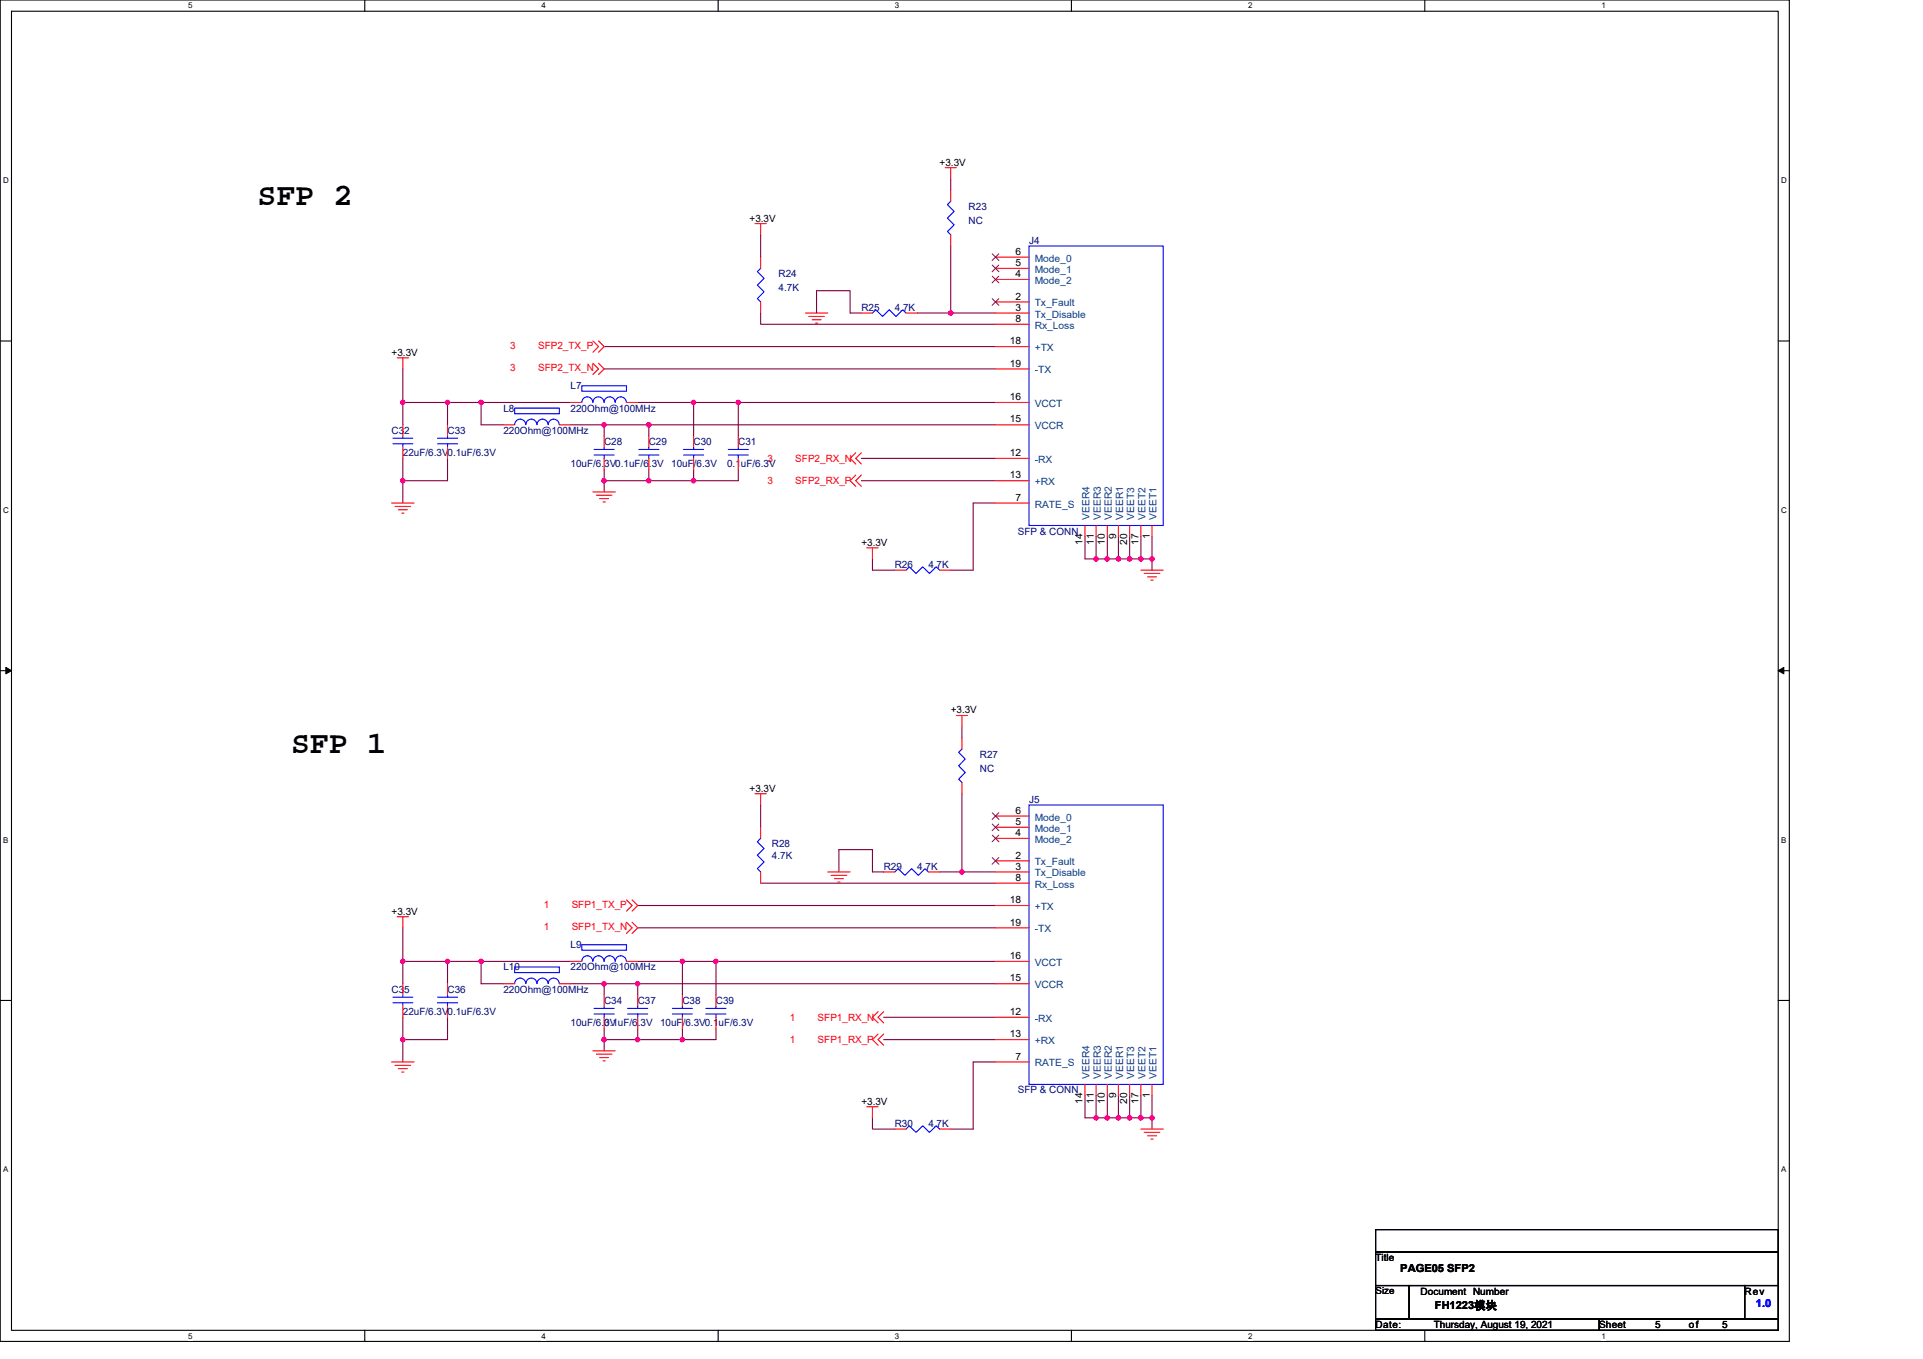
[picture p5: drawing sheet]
<svg xmlns="http://www.w3.org/2000/svg" width="297mm" height="210mm" viewBox="0 0 297 210" stroke-linecap="round" stroke-linejoin="round" font-family="sans-serif">
<path d="M0 0h276.4v207.3h-276.4zM1.8 1.7h272.9v203.8h-272.9z" fill="none" stroke="#000" stroke-width=".17"/>
<g fill="#fff">
<path d="M29.1 .2h.6v1.4h-.6z"/>
<path d="M29.1 205.7h.6v1.4h-.6z"/>
</g>
<path d="M56.3 0v1.7M56.3 205.5v1.8" fill="none" stroke="#000" stroke-width=".17"/>
<g fill="#fff">
<path d="M83.6 .2h.7v1.4h-.7z"/>
<path d="M83.6 205.7h.7v1.4h-.7z"/>
</g>
<path d="M110.9 0v1.7M110.9 205.5v1.8" fill="none" stroke="#000" stroke-width=".17"/>
<g fill="#fff">
<path d="M138.2 .2h.7v1.4h-.7z"/>
<path d="M138.2 205.7h.7v1.4h-.7z"/>
</g>
<path d="M165.5 0v1.7M165.5 205.5v1.8" fill="none" stroke="#000" stroke-width=".17"/>
<g fill="#fff">
<path d="M192.8 .2h.6v1.4h-.6z"/>
<path d="M192.8 205.7h.6v1.4h-.6z"/>
</g>
<path d="M220.1 0v1.7M220.1 205.5v1.8" fill="none" stroke="#000" stroke-width=".17"/>
<g fill="#fff">
<path d="M247.4 .2h.6v1.4h-.6z"/>
<path d="M247.4 205.7h.6v1.4h-.6z"/>
<path d="M.5 27.2h.8v1.4h-.8z"/>
<path d="M275.1 27.2h.9v1.4h-.9z"/>
<path d="M.5 78.1h.8v1.4h-.8z"/>
<path d="M275.1 78.1h.9v1.4h-.9z"/>
</g>
<path d="M0 52.7h1.8M274.7 52.7h1.7" fill="none" stroke="#000" stroke-width=".17"/>
<g fill="#fff">
<path d="M.5 129.1h.8v1.4h-.8z"/>
<path d="M275.1 129.1h.8v1.4h-.8z"/>
</g>
<path d="M0 103.6h1.8M274.7 103.6h1.7" fill="none" stroke="#000" stroke-width=".17"/>
<path d="M.9 103.1l.9 .5-.9 .5zM274.7 103.6l.8-.5v1z" fill="#000" stroke="#000" stroke-width=".15"/>
<g fill="#fff">
<path d="M.5 180h.8v1.4h-.8z"/>
<path d="M275.1 180h.8v1.4h-.8z"/>
</g>
<path d="M0 154.6h1.8M274.7 154.6h1.7M212.5 190h62.2v3.5h-62.2zM212.5 193.5h62.2v5.1h-62.2zM212.5 198.6h5.2v5.2h-5.2zM217.7 198.6h51.8v5.2h-51.8zM269.5 198.6h5.2v5.2h-5.2zM212.5 203.8h34.5v1.7h-34.5zM247 203.8h27.7v1.7h-27.7z" fill="none" stroke="#000" stroke-width=".17"/>
<g fill="none" stroke="#800040" stroke-width=".17">
<path d="M117.5 36.3v3.4M146.9 38v10.4h-5.2M146.9 27.6v1.8M62.2 57v5.2M93.3 57h60.5M93.3 53.6h60.5M117.5 48.4v1.7h36.3M126.1 48.4v-3.5h5.2v3.5h1.8M146.9 48.4h6.9M62.2 62.2v3.4M62.2 62.2h6.9v3.4M62.2 74.3v3.4"/>
<path d="M62.2 70.8v3.5M69.1 62.2h5.2v3.4h3.5M69.1 70.8v3.5h-6.9M74.3 62.2h13.8M88.1 65.6h5.2v1.8M93.3 65.6h6.9v1.8M93.3 74.3h6.9M93.3 72.6v1.7M93.3 74.3v1.7M98.5 62.2h8.6v5.2M100.2 65.6h53.6M100.2 74.3h6.9"/>
<path d="M100.2 72.6v1.7M107.1 62.2h6.9v5.2M107.1 72.6v1.7M114 62.2h39.8M114 72.6v1.7h-6.9M133.1 70.8h20.7M133.1 74.3h20.7M153.8 77.7h-3.5v10.4h-3.4M134.8 86.4v1.7h3.4M167.6 82.9v3.5h1.7M169.3 82.9v3.5M169.3 86.4h1.7"/>
<path d="M171 82.9v3.5M171 86.4h1.8M172.8 86.4h1.7M172.8 82.9v3.5M174.5 86.4h1.7M174.5 82.9v3.5M176.2 86.4h1.7M176.2 82.9v3.5M177.9 86.4v1.7M177.9 82.9v3.5M148.6 112.3v1.7M98.5 139.9h55.3"/>
<path d="M117.5 136.5h36.3M117.5 124.4v3.4M129.6 134.7v-3.4h5.2v3.4h1.7M145.1 134.7h3.5M148.6 122.6v12.1M148.6 134.7h5.2M62.2 148.5v3.5M62.2 157.2v3.4M62.2 143.4v5.1M62.2 148.5h6.9M69.1 148.5h5.2v3.5h3.5M69.1 157.2v3.4h-6.9"/>
<path d="M69.1 148.5v3.5M74.3 148.5h13.8M88.1 152h5.2M93.3 152h5.2M93.3 152v1.7M93.3 158.9v1.7M98.5 148.5h6.9M98.5 152h55.3M98.5 152v1.7M98.5 158.9v1.7M98.5 143.4h55.3M105.4 148.5v5.2"/>
<path d="M105.4 158.9v1.7M105.4 148.5h5.2M110.6 148.5h43.2M110.6 148.5v5.2M110.6 158.9v1.7h-5.2M136.5 157.2h17.3M62.2 160.6v3.5M93.3 160.6h5.2M93.3 160.6v1.8M98.5 160.6h6.9M134.8 172.7v1.8h3.4M136.5 160.6h17.3"/>
<path d="M153.8 164.1h-3.5v10.4h-3.4M167.6 169.3v3.4h1.7M169.3 172.7h1.7M169.3 169.3v3.4M171 172.7h1.8M171 169.3v3.4M172.8 172.7h1.7M172.8 169.3v3.4M174.5 172.7h3.4M174.5 169.3v3.4M176.2 169.3v3.4M177.9 169.3v3.4"/>
<path d="M177.9 172.7v1.8"/>
</g>
<g fill="#f0f" stroke="#f0f" stroke-width=".17">
<circle cx="172.8" cy="86.4" r=".34"/>
<circle cx="174.5" cy="86.4" r=".34"/>
<circle cx="176.2" cy="86.4" r=".34"/>
<circle cx="177.9" cy="86.4" r=".34"/>
<circle cx="114" cy="62.2" r=".33"/>
<circle cx="100.2" cy="65.6" r=".34"/>
<circle cx="74.3" cy="62.2" r=".33"/>
<circle cx="69.1" cy="62.2" r=".33"/>
<circle cx="62.2" cy="62.2" r=".33"/>
<circle cx="62.2" cy="74.3" r=".34"/>
<circle cx="93.3" cy="65.6" r=".34"/>
<circle cx="107.1" cy="62.2" r=".33"/>
<circle cx="93.3" cy="74.3" r=".34"/>
<circle cx="107.1" cy="74.3" r=".34"/>
<circle cx="100.2" cy="74.3" r=".34"/>
<circle cx="176.2" cy="172.7" r=".34"/>
<circle cx="174.5" cy="172.7" r=".34"/>
<circle cx="172.8" cy="172.7" r=".34"/>
<circle cx="171" cy="172.7" r=".34"/>
<circle cx="169.3" cy="172.7" r=".34"/>
<circle cx="177.9" cy="172.7" r=".34"/>
<circle cx="98.5" cy="152" r=".34"/>
<circle cx="110.6" cy="148.5" r=".33"/>
<circle cx="74.3" cy="148.5" r=".33"/>
<circle cx="69.1" cy="148.5" r=".33"/>
<circle cx="62.2" cy="148.5" r=".33"/>
<circle cx="62.2" cy="160.6" r=".34"/>
<circle cx="93.3" cy="152" r=".34"/>
<circle cx="105.4" cy="148.5" r=".33"/>
<circle cx="93.3" cy="160.6" r=".34"/>
<circle cx="105.4" cy="160.6" r=".34"/>
<circle cx="98.5" cy="160.6" r=".34"/>
<circle cx="148.6" cy="134.7" r=".34"/>
<circle cx="146.9" cy="48.4" r=".34"/>
<circle cx="169.3" cy="86.4" r=".34"/>
<circle cx="171" cy="86.4" r=".34"/>
</g>
<g fill="none" stroke="#f00" stroke-width=".17">
<path d="M116.6 34.5h1.8M117.5 34.5v1.8M117.5 39.7v1.8M146 25.9h1.7M146.9 36.3v1.7M146.9 29.4v1.7M146.9 25.9v1.7M153.8 39.7h5.2M61.4 55.3h1.7M62.2 55.3v1.7M91.6 56.1l.9 .9-.9 .9M91.6 52.7l.9 .9-.9 .8"/>
<path d="M92.5 56.1l.8 .9-.8 .9M92.5 52.7l.8 .9-.8 .8M117.5 46.7v1.7M124.4 48.4h3.5M124.9 48.9h2.4M125.5 49.4h1.3M126 49.9h.3M133.1 48.4h1.7M140 48.4h1.7M153.8 50.1h5.2M153.8 41.5h5.2M153.8 43.2h5.2"/>
<path d="M153.8 48.4h5.2M153.8 46.7h5.2M153.8 53.6h5.2M153.8 57h5.2M60.5 77.7h3.5M61 78.3h2.4M61.5 78.8h1.4M62.1 79.3h.3M62.2 65.6v1.8M62.2 69.1v1.7M69.1 65.6v1.8M69.1 69.1v1.7"/>
<path d="M77.8 65.6h1.7M86.4 65.6h1.7M88.1 62.2h1.8M91.6 76h3.4M92.1 76.5h2.4M92.6 77h1.4M93.2 77.6h.3M93.3 67.4v1.7M93.3 70.8v1.8M96.8 62.2h1.7M100.2 67.4v1.7M100.2 70.8v1.8"/>
<path d="M107.1 67.4v1.7M107.1 70.8v1.8M114 67.4v1.7M114 70.8v1.8M132.2 70l-.9 .8 .9 .9M132.2 73.4l-.9 .9 .9 .8M133.1 70l-.9 .8 .9 .9M133.1 73.4l-.9 .9 .9 .8M153.8 70.8h5.2M153.8 74.3h5.2M153.8 65.6h5.2M153.8 62.2h5.2"/>
<path d="M153.8 77.7h5.2M133.9 84.6h1.7M134.8 84.6v1.8M138.2 88.1h1.8M145.1 88.1h1.8M167.6 81.2v1.7M169.3 81.2v1.7M171 81.2v1.7M172.8 81.2v1.7M174.5 81.2v1.7M176.2 88.1h3.5M176.2 81.2v1.7"/>
<path d="M176.7 88.6h2.5M177.3 89.1h1.3M177.8 89.6h.3M177.9 81.2v1.7M147.7 110.6h1.8M148.6 110.6v1.7M148.6 114v1.7M96.8 139l.8 .9-.8 .9M97.6 139l.9 .9-.9 .9M116.6 122.6h1.8M117.5 122.6v1.8M117.5 134.7v1.8"/>
<path d="M117.5 127.8v1.7M127.9 134.7h3.4M128.4 135.3h2.4M128.9 135.8h1.4M129.4 136.3h.4M136.5 134.7h1.7M143.4 134.7h1.7M148.6 120.9v1.7M153.8 136.5h5.2M153.8 126.1h5.2M153.8 127.8h5.2M153.8 129.5h5.2"/>
<path d="M153.8 134.7h5.2M153.8 133h5.2M153.8 139.9h5.2M61.4 141.6h1.7M62.2 141.6v1.8M62.2 152v1.7M62.2 155.4v1.8M69.1 152v1.7M69.1 155.4v1.8M77.8 152h1.7M86.4 152h1.7M88.1 148.5h1.8"/>
<path d="M93.3 153.7v1.7M93.3 157.2v1.7M96.8 142.5l.8 .9-.8 .8M96.8 148.5h1.7M97.6 142.5l.9 .9-.9 .8M98.5 153.7v1.7M98.5 157.2v1.7M105.4 153.7v1.7M105.4 157.2v1.7M110.6 153.7v1.7M110.6 157.2v1.7M135.6 156.3l-.8 .9 .8 .9"/>
<path d="M135.6 159.8l-.8 .8 .8 .9M136.5 156.3l-.9 .9 .9 .9M136.5 159.8l-.9 .8 .9 .9M153.8 157.2h5.2M153.8 152h5.2M153.8 148.5h5.2M153.8 143.4h5.2M60.5 164.1h3.5M61 164.6h2.4M61.5 165.1h1.4M62.1 165.7h.3M91.6 162.4h3.4"/>
<path d="M92.1 162.9h2.4M92.6 163.4h1.4M93.2 163.9h.3M133.9 171h1.7M134.8 171v1.7M138.2 174.5h1.8M145.1 174.5h1.8M153.8 160.6h5.2M153.8 164.1h5.2M167.6 167.6v1.7M169.3 167.6v1.7M171 167.6v1.7"/>
<path d="M172.8 167.6v1.7M174.5 167.6v1.7M176.2 167.6v1.7M176.2 174.5h3.5M176.7 175h2.5M177.3 175.5h1.3M177.8 176h.3M177.9 167.6v1.7"/>
</g>
<g fill="none" stroke="#00f" stroke-width=".17">
<path d="M146.9 31.1l-.6 .5 1.1 1.1-1.1 1 1.1 1-1.1 1.1 .6 .5M159 38h20.7v43.2h-20.7zM89.9 59.6h6.9v.9h-6.9zM117.5 41.5l-.5 .5 1 1-1 1 1 1.1-1 1 .5 .6M134.8 48.4l.5-.5 1 1 1.1-1 1 1 1-1 .6 .5M60.7 68.6h3.1M60.7 67.7h3.1M62.2 67.4v.3M62.2 68.6v.5M67.6 68.6h3.1M67.6 67.7h3.1M69.1 67.4v.3"/>
<path d="M69.1 68.6v.5M79.5 63.1h6.9v.8h-6.9zM81.2 65.6a.86 .86 0 0 0-.8-.8 .86 .86 0 0 0-.9 .8M82.9 65.6a.85 .85 0 0 0-.8-.8 .85 .85 0 0 0-.9 .8M84.7 65.6a.86 .86 0 0 0-.9-.8 .86 .86 0 0 0-.9 .8M86.4 65.6a.85 .85 0 0 0-.9-.8 .85 .85 0 0 0-.8 .8M91.6 62.2a.85 .85 0 0 0-.9-.9 .85 .85 0 0 0-.8 .9M91.8 70.3h3.1M91.8 69.4h3.1M93.3 62.2a.86 .86 0 0 0-.9-.9 .86 .86 0 0 0-.8 .9M93.3 69.1v.3M93.3 70.3v.5"/>
<path d="M95 62.2a.85 .85 0 0 0-.8-.9 .85 .85 0 0 0-.9 .9M96.7 62.2a.86 .86 0 0 0-.8-.9 .86 .86 0 0 0-.9 .9M98.7 70.3h3.1M98.7 69.4h3.1M100.2 69.1v.3M100.2 70.3v.5M105.6 70.3h3.1M105.6 69.4h3.1M107.1 69.1v.3M107.1 70.3v.5M112.5 70.3h3.1M112.5 69.4h3.1"/>
<path d="M114 69.1v.3M114 70.3v.5M140 88.1l.5-.5 1 1 1-1 1.1 1 1-1 .5 .5M148.6 115.7l-.5 .5 1 1.1-1 1 1 1.1-1 1 .5 .5M117.5 129.5l-.5 .6 1 1-1 1 1 1.1-1 1 .5 .5M138.2 134.7l.5-.5 1.1 1.1 1-1.1 1.1 1.1 1-1.1 .5 .5M159 124.4h20.7v43.2h-20.7zM60.7 154.9h3.1M60.7 154.1h3.1M62.2 153.7v.4M62.2 154.9v.5M67.6 154.9h3.1"/>
<path d="M67.6 154.1h3.1M69.1 153.7v.4M69.1 154.9v.5M79.5 149.4h6.9v.9h-6.9zM81.2 152a.86 .86 0 0 0-.8-.9 .86 .86 0 0 0-.9 .9M82.9 152a.85 .85 0 0 0-.8-.9 .85 .85 0 0 0-.9 .9M84.7 152a.86 .86 0 0 0-.9-.9 .86 .86 0 0 0-.9 .9M86.4 152a.85 .85 0 0 0-.9-.9 .85 .85 0 0 0-.8 .9M89.9 146h6.9v.8h-6.9zM91.6 148.5a.85 .85 0 0 0-.9-.8 .85 .85 0 0 0-.8 .8M91.8 156.7h3.1M91.8 155.8h3.1"/>
<path d="M93.3 148.5a.86 .86 0 0 0-.9-.8 .86 .86 0 0 0-.8 .8M93.3 155.4v.4M93.3 156.7v.5M95 148.5a.85 .85 0 0 0-.8-.8 .85 .85 0 0 0-.9 .8M96.7 148.5a.86 .86 0 0 0-.8-.8 .86 .86 0 0 0-.9 .8M96.9 156.7h3.2M96.9 155.8h3.2M98.5 155.4v.4M98.5 156.7v.5M103.9 156.7h3.1M103.9 155.8h3.1M105.4 155.4v.4"/>
<path d="M105.4 156.7v.5M109 156.7h3.1M109 155.8h3.1M110.6 155.4v.4M110.6 156.7v.5M140 174.5l.5-.6 1 1.1 1-1.1 1.1 1.1 1-1.1 .5 .6"/>
</g>
<g fill="none" stroke="#804000" stroke-width=".15">
<path d="M153.3 39.2l1 1.1M154.3 39.2l-1.1 1.1M153.3 41l1 1M153.3 42.7l1 1M153.3 46.1l1 1.1M154.3 41l-1.1 1M154.3 42.7l-1.1 1M154.3 46.1l-1.1 1.1M153.3 125.6l1 1M153.3 127.3l1 1.1M153.3 129l1 1.1M153.3 132.5l1 1"/>
<path d="M154.3 125.6l-1.1 1M154.3 127.3l-1.1 1.1M154.3 129l-1.1 1.1M154.3 132.5l-1.1 1"/>
</g>
<g font-size="4.9">
<text x="39.8" y="31.8">SFP 2</text>
<text x="45" y="116.4">SFP 1</text>
</g>
<g font-size="1.7">
<text x="216.3" y="196.6">PAGE05 SFP2</text>
<text x="221.7" y="202.3">FH1223模块</text>
</g>
<text font-size="1.7" fill="#00f" x="271.2" y="202">1.0</text>
<g font-size="1.5">
<text x="145.1" y="25.6">+3.3V</text>
<text x="115.8" y="34.2">+3.3V</text>
<text x="156.9" y="39.4">6</text>
<text x="156.9" y="41.1">5</text>
<text x="156.9" y="42.8">4</text>
<text x="156.9" y="46.3">2</text>
<text x="156" y="53.2">18</text>
<text x="156.9" y="49.7">8</text>
<text x="156.9" y="48">3</text>
<text x="60.5" y="54.9">+3.3V</text>
<text x="156" y="56.6">19</text>
<text x="156" y="65.3">15</text>
<text x="156" y="61.8">16</text>
<text x="156" y="70.5">12</text>
<text x="156" y="73.9">13</text>
<text x="156.9" y="77.4">7</text>
<text x="172.4" y="83.3" transform="rotate(-90 172.4 83.3)">9</text>
<text x="177.6" y="83.3" transform="rotate(-90 177.6 83.3)">1</text>
<text x="133.1" y="84.3">+3.3V</text>
<text x="167.2" y="84.2" transform="rotate(-90 167.2 84.2)">14</text>
<text x="168.9" y="84.2" transform="rotate(-90 168.9 84.2)">11</text>
<text x="170.7" y="84.2" transform="rotate(-90 170.7 84.2)">10</text>
<text x="174.1" y="84.2" transform="rotate(-90 174.1 84.2)">20</text>
<text x="175.9" y="84.2" transform="rotate(-90 175.9 84.2)">17</text>
<text x="146.9" y="110.2">+3.3V</text>
<text x="115.8" y="122.3">+3.3V</text>
<text x="156.9" y="125.7">6</text>
<text x="156.9" y="127.5">5</text>
<text x="156.9" y="129.2">4</text>
<text x="156.9" y="136.1">8</text>
<text x="156.9" y="134.4">3</text>
<text x="156.9" y="132.7">2</text>
<text x="60.5" y="141.3">+3.3V</text>
<text x="156" y="139.6">18</text>
<text x="156" y="143">19</text>
<text x="156" y="148.2">16</text>
<text x="156" y="151.6">15</text>
<text x="156" y="156.8">12</text>
<text x="156" y="160.3">13</text>
<text x="156.9" y="163.7">7</text>
<text x="133.1" y="170.7">+3.3V</text>
<text x="167.2" y="170.5" transform="rotate(-90 167.2 170.5)">14</text>
<text x="168.9" y="170.5" transform="rotate(-90 168.9 170.5)">11</text>
<text x="170.7" y="170.5" transform="rotate(-90 170.7 170.5)">10</text>
<text x="172.4" y="169.7" transform="rotate(-90 172.4 169.7)">9</text>
<text x="174.1" y="170.5" transform="rotate(-90 174.1 170.5)">20</text>
<text x="175.9" y="170.5" transform="rotate(-90 175.9 170.5)">17</text>
<text x="177.6" y="169.7" transform="rotate(-90 177.6 169.7)">1</text>
<text x="212.5" y="194.9">Title</text>
<text x="212.5" y="200">Size</text>
<text x="219.4" y="200">Document Number</text>
<text x="269.5" y="200">Rev</text>
<text x="212.5" y="205.2">Date:</text>
<text x="221.5" y="205.2">Thursday, August 19, 2021</text>
<text x="247" y="205.2">Sheet</text>
<text x="255.7" y="205.2">5</text>
<text x="260.9" y="205.2">of</text>
<text x="266" y="205.2">5</text>
</g>
<g font-size="1.5" fill="#000080">
<text x="149.6" y="32.5">R23</text>
<text x="149.6" y="34.6">NC</text>
<text x="159" y="37.7">J4</text>
<text x="120.3" y="42.9">R24</text>
<text x="120.3" y="44.9">4.7K</text>
<text x="133.1" y="48">R25</text>
<text x="138.2" y="48">4.7K</text>
<text x="77.8" y="63.6">L8</text>
<text x="88.1" y="60.1">L7</text>
<text x="88.1" y="63.6">220Ohm@100MHz</text>
<text x="60.5" y="67">C32</text>
<text x="62.2" y="70.5">22uF/6.3V0.1uF/6.3V</text>
<text x="69.1" y="67">C33</text>
<text x="77.8" y="67">220Ohm@100MHz</text>
<text x="93.3" y="68.8">C28</text>
<text x="100.2" y="68.8">C29</text>
<text x="107.1" y="68.8">C30</text>
<text x="114" y="68.8">C31</text>
<text x="88.1" y="72.2">10uF/6.3V0.1uF/6.3V</text>
<text x="103.7" y="72.2">10uF/6.3V</text>
<text x="112.3" y="72.2">0.1uF/6.3V</text>
<text x="157.2" y="82.6">SFP &amp; CONN</text>
<text x="138.2" y="87.8">R26</text>
<text x="143.4" y="87.8">4.7K</text>
<text x="151.4" y="117.1">R27</text>
<text x="151.4" y="119.2">NC</text>
<text x="159" y="124">J5</text>
<text x="119.2" y="130.9">R28</text>
<text x="119.2" y="132.7">4.7K</text>
<text x="136.5" y="134.4">R29</text>
<text x="141.7" y="134.4">4.7K</text>
<text x="77.8" y="149.9">L10</text>
<text x="88.1" y="146.5">L9</text>
<text x="88.1" y="149.9">220Ohm@100MHz</text>
<text x="60.5" y="153.4">C35</text>
<text x="69.1" y="153.4">C36</text>
<text x="77.8" y="153.4">220Ohm@100MHz</text>
<text x="93.3" y="155.1">C34</text>
<text x="98.5" y="155.1">C37</text>
<text x="105.4" y="155.1">C38</text>
<text x="110.6" y="155.1">C39</text>
<text x="62.2" y="156.8">22uF/6.3V0.1uF/6.3V</text>
<text x="88.1" y="158.6">10uF/6.3V</text>
<text x="93.3" y="158.6">0.1uF/6.3V</text>
<text x="102" y="158.6">10uF/6.3V0.1uF/6.3V</text>
<text x="157.2" y="169">SFP &amp; CONN</text>
<text x="138.2" y="174.1">R30</text>
<text x="143.4" y="174.1">4.7K</text>
</g>
<g font-size="1.5" fill="#004080">
<text x="159.8" y="40.4">Mode_0</text>
<text x="159.8" y="42.2">Mode_1</text>
<text x="159.8" y="43.9">Mode_2</text>
<text x="159.8" y="47.3">Tx_Fault</text>
<text x="159.8" y="50.8">Rx_Loss</text>
<text x="159.8" y="49.1">Tx_Disable</text>
<text x="159.8" y="54.3">+TX</text>
<text x="159.8" y="57.7">-TX</text>
<text x="159.8" y="62.9">VCCT</text>
<text x="159.8" y="71.5">-RX</text>
<text x="159.8" y="66.3">VCCR</text>
<text x="159.8" y="75">+RX</text>
<text x="159.8" y="78.4">RATE_S</text>
<text x="168.3" y="80.3" transform="rotate(-90 168.3 80.3)">VEER4</text>
<text x="170" y="80.3" transform="rotate(-90 170 80.3)">VEER3</text>
<text x="171.8" y="80.3" transform="rotate(-90 171.8 80.3)">VEER2</text>
<text x="173.5" y="80.3" transform="rotate(-90 173.5 80.3)">VEER1</text>
<text x="175.2" y="80.3" transform="rotate(-90 175.2 80.3)">VEET3</text>
<text x="176.9" y="80.3" transform="rotate(-90 176.9 80.3)">VEET2</text>
<text x="178.7" y="80.3" transform="rotate(-90 178.7 80.3)">VEET1</text>
<text x="159.8" y="126.8">Mode_0</text>
<text x="159.8" y="128.5">Mode_1</text>
<text x="159.8" y="130.2">Mode_2</text>
<text x="159.8" y="137.2">Rx_Loss</text>
<text x="159.8" y="135.4">Tx_Disable</text>
<text x="159.8" y="133.7">Tx_Fault</text>
<text x="159.8" y="140.6">+TX</text>
<text x="159.8" y="149.2">VCCT</text>
<text x="159.8" y="144.1">-TX</text>
<text x="159.8" y="152.7">VCCR</text>
<text x="159.8" y="157.9">-RX</text>
<text x="159.8" y="161.3">+RX</text>
<text x="159.8" y="164.8">RATE_S</text>
<text x="168.3" y="166.7" transform="rotate(-90 168.3 166.7)">VEER4</text>
<text x="170" y="166.7" transform="rotate(-90 170 166.7)">VEER3</text>
<text x="171.8" y="166.7" transform="rotate(-90 171.8 166.7)">VEER2</text>
<text x="173.5" y="166.7" transform="rotate(-90 173.5 166.7)">VEER1</text>
<text x="175.2" y="166.7" transform="rotate(-90 175.2 166.7)">VEET3</text>
<text x="176.9" y="166.7" transform="rotate(-90 176.9 166.7)">VEET2</text>
<text x="178.7" y="166.7" transform="rotate(-90 178.7 166.7)">VEET1</text>
</g>
<g font-size="1.5" fill="#f00">
<text x="78.8" y="53.9">3</text>
<text x="83.1" y="53.9">SFP2_TX_P</text>
<text x="78.8" y="57.4">3</text>
<text x="83.1" y="57.4">SFP2_TX_N</text>
<text x="118.5" y="71.4">3</text>
<text x="122.8" y="71.4">SFP2_RX_N</text>
<text x="118.5" y="74.8">3</text>
<text x="122.8" y="74.8">SFP2_RX_P</text>
<text x="84" y="140.3">1</text>
<text x="84" y="143.7">1</text>
<text x="88.3" y="140.3">SFP1_TX_P</text>
<text x="88.3" y="143.7">SFP1_TX_N</text>
<text x="122" y="157.7">1</text>
<text x="122" y="161.2">1</text>
<text x="126.3" y="157.7">SFP1_RX_N</text>
<text x="126.3" y="161.2">SFP1_RX_P</text>
</g>
<g font-size="1.2">
<text x="29.1" y="1.3">5</text>
<text x="83.6" y="1.3">4</text>
<text x="138.2" y="1.3">3</text>
<text x="192.8" y="1.3">2</text>
<text x="247.4" y="1.3">1</text>
<text x=".5" y="28.3">D</text>
<text x="275.1" y="28.3">D</text>
<text x=".5" y="79.2">C</text>
<text x="275.1" y="79.2">C</text>
<text x=".5" y="130.2">B</text>
<text x="275.1" y="130.2">B</text>
<text x=".5" y="181.1">A</text>
<text x="275.1" y="181.1">A</text>
<text x="29.1" y="206.8">5</text>
<text x="83.6" y="206.8">4</text>
<text x="138.2" y="206.8">3</text>
<text x="192.8" y="206.8">2</text>
<text x="247.4" y="206.8">1</text>
</g>
</svg>
